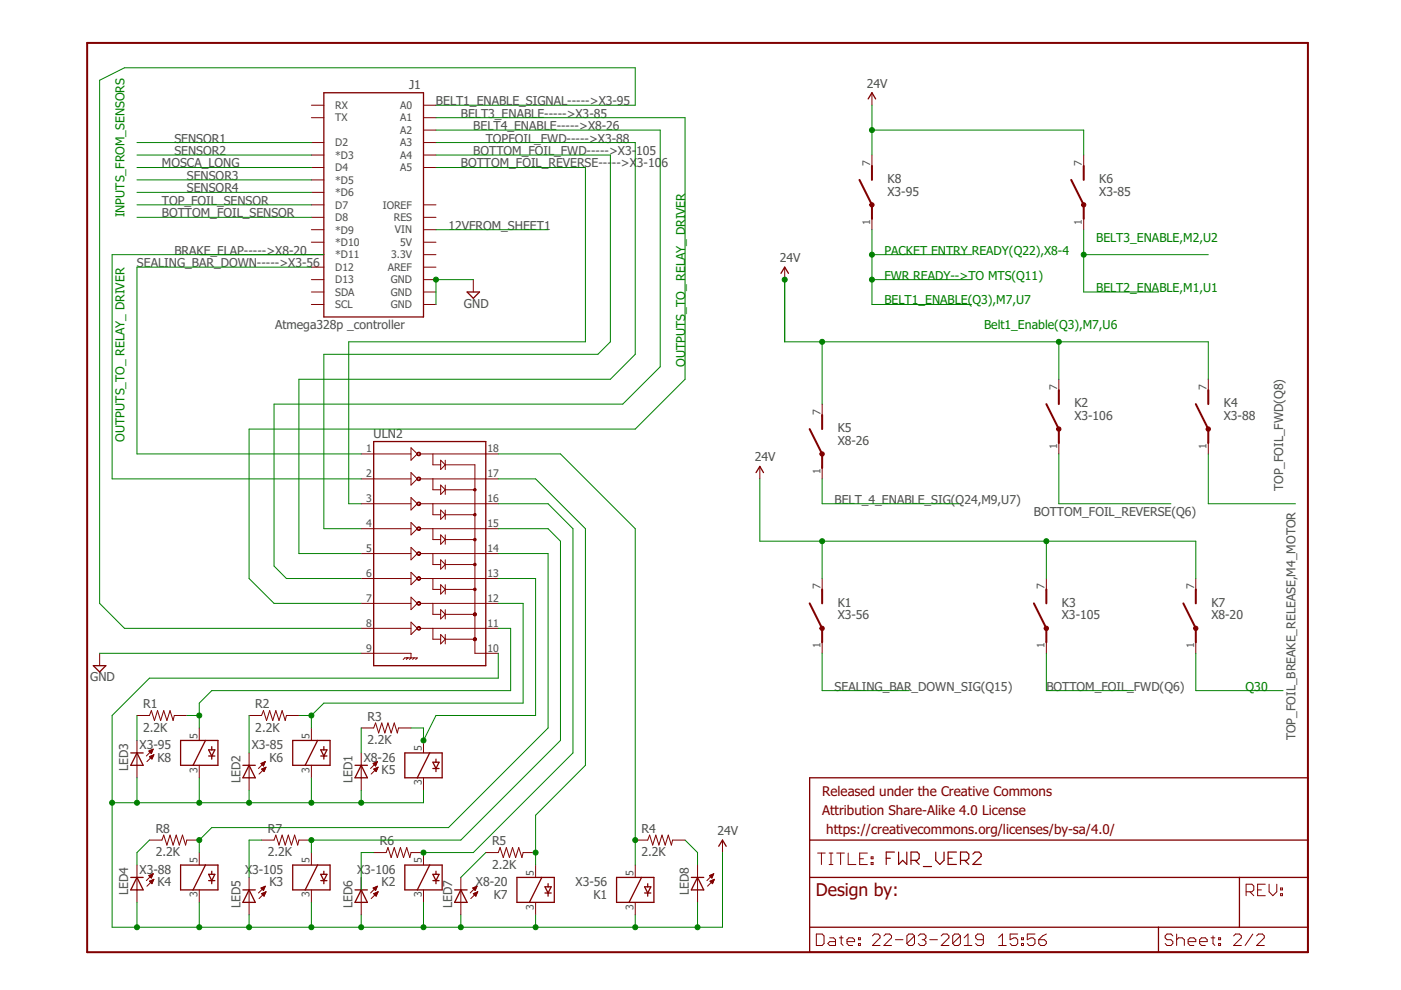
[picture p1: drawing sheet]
<svg xmlns="http://www.w3.org/2000/svg" width="297mm" height="210mm" viewBox="0 0 297 210" stroke-linecap="round" stroke-linejoin="round" font-family="sans-serif">
<g fill="none" stroke="#800000" stroke-width=".42">
<path d="M18.5 9.1h258.8v192.8h-258.8zM182.2 38.1l2.7 5.3v3M184.9 35.2v2.9M227.1 38.1l2.7 5.3v3M229.8 35.2v2.9M171.7 91l2.6 5.2v3M174.3 88v3M221.8 85.7l2.7 5.3v2.9M224.5 82.7v3M253.5 85.7l2.7 5.3v2.9M256.2 82.7v3M171.7 127.9l2.6 5.3v3"/>
<path d="M174.3 125v2.9M219.2 127.9l2.6 5.3v3M221.8 125v2.9M250.9 127.9l2.6 5.3v3M253.5 125v2.9"/>
</g>
<g fill="none" stroke="#800000" stroke-width=".28">
<path d="M68.7 19.7h21.1v47.5h-21.1zM184.1 21l.8-1.3 .8 1.3M165.6 58l.8-1.4 .8 1.4M99 61.9h2.7l-1.3 1.3zM79.2 93.6h23.8v47.5h-23.8zM160.3 100.2l.8-1.3 .8 1.3M19.8 141.1h2.6l-1.3 1.4zM27.7 159.6h2.7M29 159.6l1.4 2.7h-2.7zM38.3 157h7.9v5.3h-7.9zM43.6 157l-2.7 5.3M44.2 159h1.4l-.7 1.3z"/>
<path d="M44.9 158.3v.7M62.1 157h7.9v5.3h-7.9zM67.3 157l-2.6 5.3M68 159h1.3l-.6 1.3zM68.7 158.3v.7M85.8 159.6h7.9v5.3h-7.9zM91.1 159.6l-2.6 5.3M44.2 160.3h1.4M44.9 160.3v.7M51.5 162.3h2.6M52.8 162.3l1.3 2.6h-2.6zM68 160.3h1.3"/>
<path d="M68.7 160.3v.7M75.3 162.3h2.6M76.6 162.3l1.3 2.6h-2.6zM91.8 162.9h1.3M91.8 161.6h1.3l-.7 1.3zM92.4 161v.6M92.4 162.9v.7M152.4 179.4l.8-1.3 .8 1.3M171.7 164.9h105.6v37h-105.6zM171.7 178.1h105.6M27.7 186h2.7M29 186l1.4 2.7h-2.7z"/>
<path d="M38.3 183.4h7.9v5.3h-7.9zM43.6 183.4l-2.7 5.3M44.2 186.7h1.4M44.2 185.4h1.4l-.7 1.3zM44.9 184.7v.7M44.9 186.7v.7M51.5 188.7h2.6M52.8 188.7l1.3 2.6h-2.6zM62.1 183.4h7.9v5.3h-7.9zM67.3 183.4l-2.6 5.3M68 186.7h1.3M68 185.4h1.3l-.6 1.3z"/>
<path d="M68.7 184.7v.7M68.7 186.7v.7M75.3 188.7h2.6M76.6 188.7l1.3 2.6h-2.6zM85.8 183.4h7.9v5.3h-7.9zM91.1 183.4l-2.6 5.3M91.8 186.7h1.3M91.8 185.4h1.3l-.7 1.3zM92.4 184.7v.7M92.4 186.7v.7M96.4 188.7h2.6M97.7 188.7l1.3 2.6h-2.6z"/>
<path d="M109.6 186h7.9v5.3h-7.9zM114.9 186l-2.7 5.3M115.5 189.3h1.4M115.5 188h1.4l-.7 1.3zM116.2 187.4v.6M116.2 189.3v.7M130.7 186h7.9v5.3h-7.9zM136 186l-2.6 5.3M136.7 189.3h1.3M136.7 188h1.3l-.7 1.3zM137.3 187.4v.6M137.3 189.3v.7"/>
<path d="M146.6 186h2.6M147.9 186l1.3 2.7h-2.6zM171.7 186h105.6M171.7 196.6h105.6M245.6 196.6v5.3M262.8 186v10.6"/>
</g>
<g fill="none" stroke="#800000" stroke-width=".21">
<path d="M184.9 19.7v2.6M66 22.3h2.7M66 25h2.7M66 30.2h2.7M66 32.9h2.7M66 35.5h2.7M66 38.1h2.7M89.8 22.3h2.6M89.8 25h2.6M89.8 30.2h2.6M89.8 32.9h2.6M89.8 35.5h2.6"/>
<path d="M89.8 27.6h2.6M184.9 32.9v2.6M229.8 32.9v2.6M66 40.8h2.7M66 43.4h2.7M66 46.1h2.7M66 48.7h2.7M66 51.4h2.7M66 54h2.7M66 56.6h2.7M66 59.3h2.7M89.8 43.4h2.6"/>
<path d="M89.8 46.1h2.6M89.8 48.7h2.6M89.8 51.4h2.6M89.8 54h2.6M89.8 56.6h2.6M89.8 59.3h2.6M100.4 59.3v2.6M166.4 56.6v2.7M184.9 46.1v2.6M229.8 46.1v2.6M66 61.9h2.7M66 64.6h2.7"/>
<path d="M89.8 61.9h2.6M89.8 64.6h2.6M76.6 96.2h10.5M87.1 94.9l1.4 1.3-1.4 1.4zM89.1 96.2h16.5M91.8 96.2v2.4h1.6M93.4 97.6l1 1-1 .9zM94.4 98.6h6.3v39.9h4.9M94.4 97.6v1.9M161.1 98.9v2.6M174.3 85.7v2.6M174.3 98.9v2.6"/>
<path d="M224.5 80.4v2.6M224.5 93.6v2.6M256.2 80.4v2.6M256.2 93.6v2.6M76.6 101.5h10.5M76.6 106.8h10.5M76.6 112.1h10.5M76.6 117.4h10.5M87.1 100.2l1.4 1.3-1.4 1.3zM87.1 105.5l1.4 1.3-1.4 1.3zM87.1 110.8l1.4 1.3-1.4 1.3zM87.1 116.1l1.4 1.3-1.4 1.3z"/>
<path d="M89.1 101.5h16.5M89.1 106.8h16.5M89.1 112.1h16.5M89.1 117.4h16.5M91.8 101.5v2.3h1.6M91.8 106.8v2.3h1.6M91.8 112.1v2.3h1.6M91.8 117.4v2.3h1.6M93.4 102.8l1 1-1 1zM93.4 108.1l1 1-1 1zM93.4 113.4l1 1-1 1zM93.4 118.7l1 1-1 1z"/>
<path d="M94.4 103.8h6.3M94.4 102.8v2M94.4 108.1v2M94.4 113.4v2M94.4 118.7v2M94.4 109.1h6.3M94.4 114.4h6.3M94.4 119.7h6.3M21.1 138.5v2.6M76.6 122.7h10.5M76.6 127.9h10.5M76.6 133.2h10.5"/>
<path d="M76.6 138.5h10.5v1l-.3 .3M85.5 139.8l.3-.3h2.7l-.4 .3M86.5 139.5l-.4 .3M87.1 121.3l1.4 1.4-1.4 1.3zM87.1 126.6l1.4 1.3-1.4 1.4zM87.1 131.9l1.4 1.3-1.4 1.3zM87.8 139.5l-.3 .3M89.1 122.7h16.5M89.1 127.9h16.5M89.1 133.2h16.5M91.8 122.7v2.3h1.6M91.8 127.9v2.4h1.6"/>
<path d="M91.8 133.2v2.3h1.6M93.4 124l1 1-1 1zM93.4 129.3l1 1-1 .9zM93.4 134.5l1 1-1 1zM94.4 124v2M94.4 129.3v1.9M94.4 134.5v2M94.4 125h6.3M94.4 130.3h6.3M94.4 135.5h6.3M174.3 122.7v2.6M174.3 135.9v2.6"/>
<path d="M221.8 122.7v2.6M221.8 135.9v2.6M253.5 122.7v2.6M253.5 135.9v2.6M29 157v7.9M29 151.7h2.7l.4-1 .6 2.1 .7-2.1 .7 2.1 .6-2.1 .7 2.1 .6-2.1 .7 2.1 .3-1.1h2.6M31.6 159.2l.9-.4-.4 1zM31.6 159.3h.7M31.7 159.2h.6M31.7 159.4h.5M31.9 159.6h.3M32 159.1h.4"/>
<path d="M32 159.7h.1M32.3 158.9h.1M32.5 158.8l-1.5 1.5M42.2 154.3v2.7M52.8 159.6v8M52.8 151.7h2.7l.4-1 .6 2.1 .7-2.1 .6 2.1 .7-2.1 .7 2.1 .6-2.1 .7 2.1 .2-1.1h2.7M66 154.3v2.7M76.6 159.6v8M76.6 154.3h2.6l.4-1 .7 2.1 .6-2.1 .7 2.1 .7-2.1 .6 2.1 .7-2.1 .6 2.1 .3-1.1h2.6M89.8 157v2.6M31.7 178.1h2.6l.4-1 .7 2.1 .6-2.1 .7 2.1 .7-2.1 .6 2.1 .7-2.1 .6 2.1 .3-1.1h2.6M31.7 160.5h.7"/>
<path d="M31.8 160.6h.6M31.9 160.3h.6M32 160.7h.3M32.1 160.8h.2M32.2 160.2h.3M32.5 160.1h.1M32.6 160l-1.4 1.5M32.6 160l-.4 1-.5-.6M32.6 160l-.9 .4M42.2 162.3v2.6M55.3 161.9l.9-.4-.3 .9zM55.4 161.8h.7"/>
<path d="M55.4 162h.6M55.5 163.1l.9-.4-.4 .9zM55.5 178.1h2.6l.4-1 .7 2.1 .6-2.1 .7 2.1 .6-2.1 .7 2.1 .7-2.1 .6 2.1 .3-1.1h2.6M55.5 163.1h.7M55.5 162.1h.5M55.6 163.2h.5M55.6 163h.6M55.7 162.2h.2M55.7 161.7h.4M55.8 163.4h.3M55.8 162.3h.1M55.9 163.5h.1"/>
<path d="M55.9 162.9h.4M56 161.6h.2M56.2 162.7h.1M56.2 161.5l-1.4 1.4M56.4 162.7l-1.5 1.4M66 162.3v2.6M79.1 161.9l.9-.4-.4 .9zM79.2 161.8h.7M79.2 162h.6M79.2 163.1l1-.4-.4 .9zM79.3 163.1h.7M79.3 162.1h.5"/>
<path d="M79.4 163.2h.5M79.4 163h.6M79.4 162.2h.3M79.5 161.7h.4M79.5 163.4h.3M79.6 162.3h.1M79.7 163.5h.1M79.7 162.9h.4M79.8 161.6h.2M80 162.7h.1M80 161.5l-1.4 1.4M80.2 162.7l-1.5 1.4"/>
<path d="M89.8 164.9v2.7M134.7 178.1h2.6l.4-1 .7 2.1 .6-2.1 .7 2.1 .7-2.1 .6 2.1 .7-2.1 .6 2.1 .3-1.1h2.6M153.2 178.1v2.7M29 183.4v7.9M31.6 185.7l.9-.4-.4 .9zM31.6 185.7h.7M31.7 186.8l.9-.4-.4 1zM31.7 185.8h.5M31.7 186.8h.7M31.8 186.9h.6M31.8 185.5h.5M31.8 185.9h.4"/>
<path d="M31.9 187.1h.4M32 186.1h.1M32 187.2h.3M32 186.7h.5M32.1 185.4h.3M32.2 187.3h.1M32.3 186.6h.3M32.4 185.3h.1M32.5 185.3l-1.5 1.4M32.6 186.4l-1.4 1.5M42.2 180.8v2.6M42.2 188.7v2.6"/>
<path d="M52.8 186v8M55.3 188.3l.9-.4-.3 .9zM55.4 188.3h.6M55.5 189.5l.9-.4-.4 .9zM55.5 189.5h.7M55.5 188.4h.5M55.5 188.2h.6M55.6 189.6h.6M55.6 188.6h.3M55.7 189.7h.4M55.8 188.7h.1M55.8 189.3h.5"/>
<path d="M55.8 188.1h.4M55.8 189.8h.2M56 190h.1M56 189.2h.3M56.1 188h.1M56.2 187.9l-1.4 1.4M56.3 189.1h.1M56.4 189.1l-1.5 1.4M66 180.8v2.6M66 188.7v2.6M76.6 186v8M79.1 188.3l.9-.4-.4 .9z"/>
<path d="M79.1 188.3h.7M79.2 180.8h2.7l.4-1.1 .6 2.1 .7-2.1 .6 2.1 .7-2.1 .7 2.1 .6-2.1 .7 2.1 .2-1h2.7v2.6M79.2 189.5h.8M79.2 189.5l1-.4-.4 .9zM79.3 188.4h.5M79.3 188.2h.6M79.4 189.6h.5M79.4 188.6h.3M79.5 189.7h.4M79.5 188.7h.2M79.5 189.3h.5M79.6 188.1h.3"/>
<path d="M79.6 189.8h.2M79.7 190h.1M79.8 189.2h.3M79.9 188h.1M80 187.9l-1.4 1.4M80.1 189.1h.1M80.2 189.1l-1.5 1.4M89.8 188.7v2.6M97.7 186v8M100.2 188.3l.9-.4-.3 .9zM100.3 188.3h.7M100.4 189.5l.9-.4-.4 .9z"/>
<path d="M100.4 189.5h.7M100.4 188.4h.5M100.4 188.2h.6M100.5 189.6h.5M100.5 188.6h.3M100.6 189.7h.4M100.6 188.7h.2M100.7 189.3h.5M100.7 188.1h.4M100.7 189.8h.2M100.9 190h.1M101 189.2h.2"/>
<path d="M101 188h.1M101.1 187.9l-1.4 1.4M101.3 189.1h.1M101.3 189.1l-1.5 1.4M103 180.8h2.6l.4-1.1 .7 2.1 .7-2.1 .6 2.1 .7-2.1 .6 2.1 .7-2.1 .7 2.1 .2-1h2.7M113.6 183.4v2.6M113.6 191.3v2.7M134.7 183.4v2.6M134.7 191.3v2.7M147.9 183.4v7.9M150.4 185.7h.8M150.5 186.8l.9-.4-.3 1z"/>
<path d="M150.6 185.8h.5M150.6 186.8h.7M150.6 186.9h.6M150.6 185.5h.6M150.7 185.9h.3M150.8 187.1h.4M150.8 186.1h.2M150.9 187.2h.2M150.9 186.7h.5M150.9 185.4h.4M151 187.3h.1M151.2 186.6h.2"/>
<path d="M151.2 185.3h.1M151.3 185.3l-1.4 1.4M151.3 185.3l-.4 .9-.5-.5M151.3 185.3l-.9 .4M151.4 186.4l-1.4 1.5M173.1 198h1.2l.4 .4v1.6l-.4 .5h-1.2zM173.4 180.9h1.6M174.2 180.9v2.4M175.8 180.9h.8M175.8 183.3h.8M175.9 198.8h.8l.4 .4v1.3h-1.2l-.4-.5 .4-.4h1.2M176.2 180.9v2.4"/>
<path d="M177.4 180.9h1.6M177.9 198.8h.9M178.2 180.9v2.4M178.4 198.4v1.6l.4 .5M179.6 199.6h1.6v-.4l-.4-.4h-.8l-.4 .4v.8l.4 .5h.8M179.8 180.9v2.4h1.7M182 198.8h.4v.4h-.4zM182.3 182.1h.8M183.9 180.9h-1.6v2.4h1.6M184.7 182.9h.4v.4h-.4zM184.7 181.7h.4v.4h-.4zM185 198.4l.4-.4h.8l.4 .4v.4l-1.6 1.7h1.6"/>
<path d="M187.4 198.4l.4-.4h.8l.4 .4v.4l-1.6 1.7h1.6M189.8 199.2h1.7M193.9 198.4v1.6l-.4 .5h-.8l-.4-.5M193.9 198.4l-.4-.4h-.8l-.4 .4v1.6M193.9 198.4l-1.6 1.6M194.7 198.4l.4-.4h.8l.4 .4v.4l-.4 .4M195.5 199.2h.4M195.9 199.2l.4 .4v.4l-.4 .5h-.8l-.4-.5M197.1 199.2h1.7M199.6 198.4l.4-.4h.8l.4 .4v.4l-1.6 1.7h1.6M203.6 198.4v1.6l-.4 .5h-.8l-.4-.5M203.6 198.4l-.4-.4h-.8l-.4 .4v1.6"/>
<path d="M203.6 198.4l-1.6 1.6M204.4 198.8l.8-.8v2.5M208.5 199.2h-1.2l-.4-.4v-.4l.4-.4h.8l.4 .4v1.6l-.4 .5h-.8l-.4-.5M211.7 198.8l.8-.8v2.5M215.8 198h-1.6v1.2l.8-.4h.4l.4 .4v.8l-.4 .5h-.8l-.4-.5M216.6 198.8h.4v.4h-.4zM219.4 198h-1.6v1.2l.8-.4h.4l.4 .4v.8l-.4 .5h-.8l-.4-.5M220.2 199.2h1.2l.4 .4v.4l-.4 .5h-.8l-.4-.5zM221.8 198l-.8 .4-.8 .8M248.7 198.4l-.4-.4h-.9l-.4 .4v.4l.4 .4h.9l.4 .4v.4l-.4 .5h-.9l-.4-.5M249.5 199.2l.4-.4h.8l.4 .4v1.3M249.5 198v2.5"/>
<path d="M251.9 199.6h1.6v-.4l-.4-.4h-.8l-.4 .4v.8l.4 .5h.8M254.3 199.6h1.6v-.4l-.4-.4h-.8l-.4 .4v.8l.4 .5h.8M256.8 198.8h.8M257.2 198.4v1.6l.4 .5M258.4 198.8h.4v.4h-.4zM261.6 198.4l.4-.4h.8l.4 .4v.4l-1.6 1.7h1.6M264.2 189.1h1.2l.4-.4v-.8l-.4-.4h-1.2v2.4M265 189.1l.8 .8M265.6 198l-1.6 2.5M266.4 198.4l.4-.4h.9l.4 .4v.4l-1.7 1.7h1.7M266.6 188.7h.8M268.3 187.5h-1.7v2.4h1.7"/>
<path d="M269.1 187.5v1.6l.8 .8 .8-.8v-1.6M271.5 189.5h.4v.4h-.4zM271.5 188.3h.4v.4h-.4zM182 200h.4v.5h-.4zM204.4 200.5h1.7M211.7 200.5h1.6M216.6 200h.4v.5h-.4zM258.4 200h.4v.5h-.4z"/>
</g>
<path d="M187.9 182h.9M189.6 180.7h-1.7v2.6M190.5 180.7v2.6l.9-.9 .9 .9v-2.6M193.1 182.4h1.4l.4-.4v-.9l-.4-.4h-1.4v2.6M194 182.4l.9 .9M195.8 183.7h1.7M198.4 180.7v1.7l.9 .9 .9-.9v-1.7M201 182h.9M202.8 180.7h-1.8v2.6h1.8M203.6 182.4h1.4l.4-.4v-.9l-.4-.4h-1.4v2.6M204.5 182.4l.9 .9M206.3 181.1l.4-.4h.9l.4 .4v.4l-1.7 1.8h1.7" fill="none" stroke="#800000" stroke-width=".25"/>
<g fill="#800000" stroke="#800000" stroke-width=".21">
<path d="M88.6 95.9a.4 .4 0 0 1 .6 .2 .4 .4 0 0 1-.4 .6 .4 .4 0 0 1-.4-.5h.1a.26 .26 0 0 1 .4-.2 .26 .26 0 0 1 .1 .5 .26 .26 0 0 1-.4-.1l-.2-.2z" fill-rule="evenodd"/>
<path d="M88.6 101.2a.4 .4 0 0 1 .6 .2 .4 .4 0 0 1-.3 .5 .4 .4 0 0 1-.5-.4h.1a.26 .26 0 0 1 .4-.2 .26 .26 0 0 1 .1 .4 .26 .26 0 0 1-.4 0l-.2-.2z" fill-rule="evenodd"/>
<path d="M88.6 106.5a.4 .4 0 0 1 .6 .2 .4 .4 0 0 1-.4 .5 .4 .4 0 0 1-.4-.4h.1a.26 .26 0 0 1 .4-.2 .26 .26 0 0 1 .1 .4 .26 .26 0 0 1-.4-.1l-.2-.1z" fill-rule="evenodd"/>
<path d="M88.6 111.8a.4 .4 0 0 1 .6 .2 .4 .4 0 0 1-.3 .5 .4 .4 0 0 1-.5-.4h.1a.26 .26 0 0 1 .4-.2 .26 .26 0 0 1 .1 .4 .26 .26 0 0 1-.4-.1l-.2-.1z" fill-rule="evenodd"/>
<path d="M88.6 117.1a.4 .4 0 0 1 .6 .2 .4 .4 0 0 1-.4 .5 .4 .4 0 0 1-.4-.4h.1a.26 .26 0 0 1 .4-.2 .26 .26 0 0 1 .1 .4 .26 .26 0 0 1-.4-.1l-.2-.1z" fill-rule="evenodd"/>
<path d="M88.5 122.5a.39 .39 0 0 1 .6 0 .39 .39 0 0 1-.2 .6 .39 .39 0 0 1-.5-.4h.1a.26 .26 0 0 1 .4-.3 .26 .26 0 0 1 .1 .5 .26 .26 0 0 1-.4-.1l-.2-.1z" fill-rule="evenodd"/>
<path d="M88.6 127.6a.4 .4 0 0 1 .6 .2 .4 .4 0 0 1-.4 .5 .4 .4 0 0 1-.4-.4h.1a.26 .26 0 0 1 .4-.2 .26 .26 0 0 1 .1 .4 .26 .26 0 0 1-.4 0l-.2-.2z" fill-rule="evenodd"/>
<path d="M88.5 133a.4 .4 0 0 1 .6 0 .4 .4 0 0 1-.2 .6 .4 .4 0 0 1-.5-.4h.1a.26 .26 0 0 1 .4-.2 .26 .26 0 0 1 .1 .4 .26 .26 0 0 1-.4-.1l-.2-.1z" fill-rule="evenodd"/>
<path d="M100.5 103.7h.3v.3h-.3v-.2h.3h-.3z" fill-rule="evenodd"/>
<path d="M100.5 109h.4v.3h-.4l-.1-.2 .2-.1 .2 .1h-.4z" fill-rule="evenodd"/>
<path d="M100.5 114.3l.4-.1v.4l-.3 .1-.2-.3 .3-.1 .1 .1-.2 .1-.2-.1z" fill-rule="evenodd"/>
<path d="M100.5 119.5l.2-.1 .2 .4-.3 .1-.2-.2 .2-.2 .2 .2-.2 .1-.2-.1z" fill-rule="evenodd"/>
<path d="M100.5 124.8h.4v.4h-.3l-.2-.2 .3-.2 .1 .1-.2 .2-.2-.1z" fill-rule="evenodd"/>
<path d="M100.5 130.1l.2-.1 .2 .3-.2 .2h-.1l-.2-.2 .3-.2 .1 .1-.2 .2-.2-.1z" fill-rule="evenodd"/>
<path d="M100.5 103.7h.4v.3h-.4l-.1-.2 .2-.1 .2 .1-.2 .1-.2-.1z" fill-rule="evenodd"/>
<path d="M100.6 130.2h.2v.1h-.2z" fill-rule="evenodd"/>
<path d="M100.4 130.1a.34 .34 0 0 1 .5-.1 .34 .34 0 0 1-.1 .6 .34 .34 0 0 1-.4-.3h.1a.21 .21 0 0 1 .3-.2 .21 .21 0 0 1 0 .3 .21 .21 0 0 1-.3 0z" fill-rule="evenodd"/>
<path d="M100.6 119.6h.2v.2h-.2z" fill-rule="evenodd"/>
<path d="M100.6 114.3h.2v.2h-.2z" fill-rule="evenodd"/>
<path d="M100.5 135.4l.4-.1v.4l-.3 .1-.2-.3h.4l-.2 .2-.2-.2z" fill-rule="evenodd"/>
<path d="M100.6 135.4h.2v.2h-.2z" fill-rule="evenodd"/>
<path d="M100.4 135.4a.34 .34 0 0 1 .5-.1 .34 .34 0 0 1-.1 .5 .34 .34 0 0 1-.4-.3h.1a.21 .21 0 0 1 .3-.1 .21 .21 0 0 1 0 .3 .21 .21 0 0 1-.3-.1z" fill-rule="evenodd"/>
<path d="M174 132.8a.46 .46 0 0 1 .7 .2 .46 .46 0 0 1-.3 .7 .46 .46 0 0 1-.6-.5h.3a.2 .2 0 0 1 .2-.2 .2 .2 0 0 1 .2 .3 .2 .2 0 0 1-.3 .1l-.1-.2h-.3z" fill-rule="evenodd"/>
<path d="M224.2 90.6a.46 .46 0 0 1 .7 .2 .46 .46 0 0 1-.3 .6 .46 .46 0 0 1-.6-.4h.3a.2 .2 0 0 1 .3-.2 .2 .2 0 0 1 0 .3 .2 .2 0 0 1-.3 0l-.3-.1z" fill-rule="evenodd"/>
<path d="M221.6 132.8a.46 .46 0 0 1 .7 .2 .46 .46 0 0 1-.4 .7 .46 .46 0 0 1-.5-.5h.2a.2 .2 0 0 1 .3-.2 .21 .21 0 0 1 .1 .4 .2 .2 0 0 1-.3-.1l-.3-.1z" fill-rule="evenodd"/>
<path d="M255.9 90.6a.46 .46 0 0 1 .7 .2 .46 .46 0 0 1-.3 .6 .46 .46 0 0 1-.6-.4h.3a.2 .2 0 0 1 .2-.2 .2 .2 0 0 1 .2 .2 .2 .2 0 0 1-.2 .2l-.5-.2z" fill-rule="evenodd"/>
<path d="M174 95.9a.46 .46 0 0 1 .7 .1 .46 .46 0 0 1-.3 .7 .46 .46 0 0 1-.6-.5h.3a.2 .2 0 0 1 .2-.2 .2 .2 0 0 1 .2 .3 .2 .2 0 0 1-.3 .1l-.1-.2h-.3z" fill-rule="evenodd"/>
<path d="M229.5 43.1a.46 .46 0 0 1 .7 .2 .46 .46 0 0 1-.4 .6 .46 .46 0 0 1-.5-.5h.3a.19 .19 0 0 1 .2-.1 .19 .19 0 0 1 .1 .3 .19 .19 0 0 1-.3-.1l-.3-.1z" fill-rule="evenodd"/>
<path d="M253.3 132.8a.46 .46 0 0 1 .7 .3 .46 .46 0 0 1-.4 .6 .46 .46 0 0 1-.5-.5h.2a.19 .19 0 0 1 .3-.2 .19 .19 0 0 1 .1 .3 .19 .19 0 0 1-.3 0l-.3-.1z" fill-rule="evenodd"/>
<path d="M184.6 43.1a.46 .46 0 0 1 .7 .1 .46 .46 0 0 1-.3 .7 .46 .46 0 0 1-.6-.5h.3a.19 .19 0 0 1 .2-.1 .19 .19 0 0 1 .1 .3 .19 .19 0 0 1-.3-.1l-.3-.1z" fill-rule="evenodd"/>
</g>
<g fill="none" stroke="#008000" stroke-width=".21">
<path d="M29 30.2h37M29 32.9h37M29 35.5h37M29 38.1h37M92.4 30.2h42.3v44.9l-5.3 5.3h-66v37h13.2M92.4 32.9h37v39.6l-2.6 2.6h-58.1v37h7.9M92.4 35.5h31.7v37h-50.2v34.3h2.7M92.4 22.3h42.3v-7.9h-108.3l-5.3 2.6v110.9l5.3 5.3h50.2M92.4 27.6h47.6v50.2l-8 7.9h-73.9v34.3l2.6 2.7h15.9M92.4 25h52.8v55.4l-10.5 10.6h-81.9v31.7l5.3 5.2h18.5M184.9 27.6h44.9v5.3M184.9 22.3v10.6"/>
<path d="M29 46.1h37M29 40.8h37M29 43.4h37M66 56.6h-37v39.6h47.6M68.7 54h-44.9v47.5h52.8M92.4 48.7h23.8M100.4 59.3h-8v5.3M166.4 59.3v13.2h89.8v7.9M184.9 54h21.1M184.9 59.3h21.1M184.9 48.7v15.9h21.1M229.8 54h26.4"/>
<path d="M229.8 48.7v13.2h15.8M174.3 72.5v13.2M224.5 72.5v7.9M105.6 96.2h13.2l15.9 15.9v71.3M224.5 96.2v10.6h23.8M256.2 96.2v10.6h18.5M105.6 101.5h8l10.5 10.6v50.2l-10.5 10.5v10.6M105.6 106.8h10.6l5.3 5.3v47.5l-21.1 21.2h-10.6M105.6 112.1h10.6l2.6 2.6v42.3l-21.1 21.1h-31.7v2.7M105.6 117.4h10.6v36.9l-21.1 21.2h-50.2l-2.7 2.6v2.7M161.1 101.5v13.2h92.4v8M174.3 101.5v5.3h29"/>
<path d="M174.3 114.7v8M221.8 114.7v8M21.1 138.5h55.5M105.6 138.5v5.3h-73.9l-7.9 7.9v44.9h129.4v-15.8M105.6 122.7h8v29h-21.2l-2.6 5.3v-2.7h-2.7M105.6 127.9h5.3v21.2h-42.2l-2.7 2.6M105.6 133.2h2.7v13.2h-63.4l-2.7 2.7v5.2M174.3 138.5v7.9h18.5M221.8 138.5v7.9h18.5M253.5 138.5v7.9h18.5M29 151.7v5.3M39.6 151.7h2.6"/>
<path d="M52.8 151.7v7.9M63.4 151.7h2.6M66 151.7v2.6M76.6 154.3v5.3M29 164.9v5.3M31.7 178.1l-2.7 2.7v2.6M42.2 164.9v5.3M52.8 167.6v2.6M55.5 178.1h-2.7v7.9M66 164.9v5.3M76.6 167.6v2.6M89.8 167.6v2.6h-66"/>
<path d="M145.2 178.1l2.7 2.7v2.6M29 191.3v5.3M42.2 191.3v5.3M52.8 194v2.6M66 191.3v5.3M76.6 194v2.6M79.2 180.8h-2.6v7.9M89.8 191.3v5.3M97.7 194v2.6M103 180.8l-5.3 5.2M113.6 194v2.6M134.7 194v2.6"/>
<path d="M147.9 191.3v5.3"/>
</g>
<g fill="#008000" stroke="#008000" stroke-width=".21">
<circle cx="92.4" cy="59.3" r=".53"/>
<circle cx="42.2" cy="151.7" r=".53"/>
<circle cx="66" cy="151.7" r=".53"/>
<circle cx="89.8" cy="157" r=".53"/>
<circle cx="42.2" cy="178.1" r=".53"/>
<circle cx="66" cy="178.1" r=".53"/>
<circle cx="89.8" cy="180.8" r=".53"/>
<circle cx="113.6" cy="180.8" r=".53"/>
<circle cx="134.7" cy="178.1" r=".53"/>
<circle cx="184.9" cy="27.6" r=".53"/>
<circle cx="221.8" cy="114.7" r=".53"/>
<circle cx="174.3" cy="114.7" r=".53"/>
<circle cx="224.5" cy="72.5" r=".53"/>
<circle cx="174.3" cy="72.5" r=".53"/>
<circle cx="166.4" cy="59.3" r=".53"/>
<circle cx="66" cy="170.2" r=".53"/>
<circle cx="42.2" cy="170.2" r=".53"/>
<circle cx="66" cy="196.6" r=".53"/>
<circle cx="42.2" cy="196.6" r=".53"/>
<circle cx="89.8" cy="196.6" r=".53"/>
<circle cx="113.6" cy="196.6" r=".53"/>
<circle cx="134.7" cy="196.6" r=".53"/>
<circle cx="29" cy="196.6" r=".53"/>
<circle cx="52.8" cy="196.6" r=".53"/>
<circle cx="76.6" cy="196.6" r=".53"/>
<circle cx="97.7" cy="196.6" r=".53"/>
<circle cx="147.9" cy="196.6" r=".53"/>
<circle cx="52.8" cy="170.2" r=".53"/>
<circle cx="76.6" cy="170.2" r=".53"/>
<circle cx="29" cy="170.2" r=".53"/>
<circle cx="23.8" cy="170.2" r=".53"/>
<circle cx="184.9" cy="59.3" r=".53"/>
<circle cx="184.9" cy="54" r=".53"/>
<circle cx="229.8" cy="54" r=".53"/>
</g>
<text font-size="3.7" fill="#800000" x="173" y="190">Design by:</text>
<g font-size="2.8" fill="#800000">
<text x="174.3" y="168.9">Released under the Creative Commons</text>
<text x="174.3" y="172.8">Attribution Share-Alike 4.0 License</text>
<text x="175.2" y="176.8">https://creativecommons.org/licenses/by-sa/4.0/</text>
</g>
<g font-size="2.6" fill="#505050">
<text x="86.8" y="18.9">J1</text>
<text x="92.4" y="22.3">BELT1_ENABLE_SIGNAL-----&gt;X3-95</text>
<text x="183.8" y="18.6">24V</text>
<text x="97.7" y="24.9">BELT3_ENABLE-----&gt;X3-85</text>
<text x="100.4" y="27.6">BELT4_ENABLE-----&gt;X8-26</text>
<text x="34.3" y="35.5">MOSCA_LONG</text>
<text x="37" y="30.2">SENSOR1</text>
<text x="37" y="32.9">SENSOR2</text>
<text x="97.7" y="35.5">BOTTOM_FOIL_REVERSE---</text>
<text x="100.4" y="32.9">BOTTOM_FOIL_FWD-----&gt;X3-</text>
<text x="103" y="30.2">TOPFOIL_FWD-----&gt;X3-88</text>
<text x="129.7" y="35.5">--&gt;X</text>
<text x="134.9" y="32.9">105</text>
<text x="135" y="35.5">3-10</text>
<text x="140.2" y="35.5">6</text>
<text x="39.6" y="38.2">SENSOR3</text>
<text x="39.6" y="40.8">SENSOR4</text>
<text x="188.2" y="41.5">X3-95</text>
<text x="188.2" y="38.8">K8</text>
<text x="233.1" y="41.5">X3-85</text>
<text x="233.1" y="38.8">K6</text>
<text x="34.3" y="46.1">BOTTOM_FOIL_SENSOR</text>
<text x="34.3" y="43.4">TOP_FOIL_SENSOR</text>
<text x="37" y="54">BRAKE_FLAP-----&gt;X8-20</text>
<text x="95.1" y="48.7">12VFROM_SHEET1</text>
<text x="29" y="56.6">SEALING_BAR_DOWN-----&gt;X3-56</text>
<text x="165.3" y="55.6">24V</text>
<text x="98.4" y="65.2">GND</text>
<text x="58.3" y="69.8">Atmega328p _controller</text>
<text x="227.8" y="89">X3-106</text>
<text x="227.8" y="86.3">K2</text>
<text x="259.5" y="89">X3-88</text>
<text x="259.5" y="86.3">K4</text>
<text x="79.2" y="92.8">ULN2</text>
<text x="177.6" y="94.3">X8-26</text>
<text x="177.6" y="91.6">K5</text>
<text x="160" y="97.8">24V</text>
<text x="176.9" y="106.8">BELT_4_ENABLE_SIG(Q24,M9,U7)</text>
<text x="272" y="104.2" transform="rotate(-90 272 104.2)">TOP_FOIL_FWD(Q8)</text>
<text x="219.2" y="109.5">BOTTOM_FOIL_REVERSE(Q6)</text>
<text x="177.6" y="131.2">X3-56</text>
<text x="177.6" y="128.6">K1</text>
<text x="225.1" y="131.2">X3-105</text>
<text x="225.1" y="128.6">K3</text>
<text x="256.8" y="131.2">X8-20</text>
<text x="256.8" y="128.6">K7</text>
<text x="19.1" y="144.4">GND</text>
<text x="176.9" y="146.4">SEALING_BAR_DOWN_SIG(Q15)</text>
<text x="221.8" y="146.4">BOTTOM_FOIL_FWD(Q6)</text>
<text x="30.4" y="155.1">2.2K</text>
<text x="30.4" y="150.2">R1</text>
<text x="54.1" y="155.1">2.2K</text>
<text x="54.1" y="150.2">R2</text>
<text x="77.9" y="152.8">R3</text>
<text x="29.6" y="158.8">X3-95</text>
<text x="33.4" y="161.5">K8</text>
<text x="53.4" y="158.8">X3-85</text>
<text x="57.1" y="161.5">K6</text>
<text x="77.1" y="161.5">X8-26</text>
<text x="77.9" y="157.8">2.2K</text>
<text x="274.7" y="157" transform="rotate(-90 274.7 157)">TOP_FOIL_BREAKE_RELEASE,M4_MOTOR</text>
<text x="27.2" y="163.4" transform="rotate(-90 27.2 163.4)">LED3</text>
<text x="51" y="166.1" transform="rotate(-90 51 166.1)">LED2</text>
<text x="74.7" y="166.1" transform="rotate(-90 74.7 166.1)">LED1</text>
<text x="80.9" y="164.1">K5</text>
<text x="33" y="176.6">R8</text>
<text x="56.8" y="176.6">R7</text>
<text x="80.5" y="179.2">R6</text>
<text x="104.3" y="179.2">R5</text>
<text x="136" y="176.6">R4</text>
<text x="152.1" y="177.1">24V</text>
<text x="29.6" y="185.2">X3-88</text>
<text x="33" y="181.6">2.2K</text>
<text x="51.9" y="185.2">X</text>
<text x="53.5" y="185.2">3-105</text>
<text x="56.8" y="181.6">2.2K</text>
<text x="75.7" y="185.2">X</text>
<text x="77.2" y="185.2">3-106</text>
<text x="104.3" y="184.2">2.2K</text>
<text x="136" y="181.6">2.2K</text>
<text x="27.2" y="189.9" transform="rotate(-90 27.2 189.9)">LED4</text>
<text x="33.4" y="187.9">K4</text>
<text x="57.1" y="187.9">K3</text>
<text x="80.9" y="187.9">K2</text>
<text x="100.9" y="187.9">X8-20</text>
<text x="104.7" y="190.5">K7</text>
<text x="122" y="187.9">X3-56</text>
<text x="125.8" y="190.5">K1</text>
<text x="146" y="189.9" transform="rotate(-90 146 189.9)">LED8</text>
<text x="51" y="192.5" transform="rotate(-90 51 192.5)">LED5</text>
<text x="74.7" y="192.5" transform="rotate(-90 74.7 192.5)">LED6</text>
<text x="95.9" y="192.5" transform="rotate(-90 95.9 192.5)">LED7</text>
</g>
<g font-size="2.6" fill="#008000">
<text x="26.4" y="46.1" transform="rotate(-90 26.4 46.1)">INPUTS_FROM_SENSORS</text>
<text x="187.5" y="54">PACKET ENTRY READY(Q22),X8-4</text>
<text x="232.4" y="51.4">BELT3_ENABLE,M2,U2</text>
<text x="187.5" y="59.3">FWR READY--&gt;TO MTS(Q11)</text>
<text x="187.5" y="64.6">BELT1_ENABLE(Q3),M7,U7</text>
<text x="232.4" y="61.9">BELT2_ENABLE,M1,U1</text>
<text x="208.6" y="69.8">Belt1_Enable(Q3),M7,U6</text>
<text x="145.3" y="77.8" transform="rotate(-90 145.3 77.8)">OUTPUTS_TO_ RELAY_ DRIVER</text>
<text x="26.4" y="93.6" transform="rotate(-90 26.4 93.6)">OUTPUTS_TO_ RELAY_ DRIVER</text>
<text x="264.1" y="146.4">Q30</text>
</g>
<g font-size="2.2" fill="#505050">
<text x="71.1" y="23.1">RX</text>
<text x="84.8" y="23.1">A0</text>
<text x="71.1" y="25.7">TX</text>
<text x="84.8" y="25.7">A1</text>
<text x="84.8" y="28.4">A2</text>
<text x="71.1" y="31">D2</text>
<text x="71.1" y="33.7">*D3</text>
<text x="84.8" y="31">A3</text>
<text x="84.8" y="33.7">A4</text>
<text x="184.5" y="35.1" transform="rotate(-90 184.5 35.1)">7</text>
<text x="229.4" y="35.1" transform="rotate(-90 229.4 35.1)">7</text>
<text x="71.1" y="36.3">D4</text>
<text x="71.1" y="38.9">*D5</text>
<text x="71.1" y="41.6">*D6</text>
<text x="84.8" y="36.3">A5</text>
<text x="71.1" y="44.2">D7</text>
<text x="71.1" y="46.9">D8</text>
<text x="81.2" y="44.2">IOREF</text>
<text x="83.5" y="46.9">RES</text>
<text x="184.5" y="47.6" transform="rotate(-90 184.5 47.6)">1</text>
<text x="229.4" y="47.6" transform="rotate(-90 229.4 47.6)">1</text>
<text x="71.1" y="49.5">*D9</text>
<text x="71.1" y="52.2">*D10</text>
<text x="83.7" y="49.5">VIN</text>
<text x="84.8" y="52.1">5V</text>
<text x="71.1" y="54.8">*D11</text>
<text x="71.1" y="57.4">D12</text>
<text x="82.2" y="57.4">AREF</text>
<text x="82.9" y="54.8">3.3V</text>
<text x="71.1" y="60.1">D13</text>
<text x="71.1" y="62.7">SDA</text>
<text x="71.1" y="65.4">SCL</text>
<text x="82.9" y="60.1">GND</text>
<text x="82.9" y="62.7">GND</text>
<text x="82.9" y="65.4">GND</text>
<text x="224.1" y="82.7" transform="rotate(-90 224.1 82.7)">7</text>
<text x="255.8" y="82.7" transform="rotate(-90 255.8 82.7)">7</text>
<text x="173.9" y="88" transform="rotate(-90 173.9 88)">7</text>
<text x="77.6" y="95.9">1</text>
<text x="103.4" y="95.9">18</text>
<text x="224.1" y="95.2" transform="rotate(-90 224.1 95.2)">1</text>
<text x="255.8" y="95.2" transform="rotate(-90 255.8 95.2)">1</text>
<text x="77.6" y="101.2">2</text>
<text x="103.4" y="101.2">17</text>
<text x="173.9" y="100.5" transform="rotate(-90 173.9 100.5)">1</text>
<text x="77.6" y="106.4">3</text>
<text x="103.4" y="106.4">16</text>
<text x="77.6" y="111.7">4</text>
<text x="103.4" y="111.7">15</text>
<text x="77.6" y="117">5</text>
<text x="103.4" y="117">14</text>
<text x="77.6" y="122.3">6</text>
<text x="103.4" y="122.3">13</text>
<text x="173.9" y="124.9" transform="rotate(-90 173.9 124.9)">7</text>
<text x="221.5" y="124.9" transform="rotate(-90 221.5 124.9)">7</text>
<text x="253.2" y="124.9" transform="rotate(-90 253.2 124.9)">7</text>
<text x="77.6" y="127.6">7</text>
<text x="103.4" y="127.6">12</text>
<text x="77.6" y="132.9">8</text>
<text x="103.4" y="132.9">11</text>
<text x="173.9" y="137.4" transform="rotate(-90 173.9 137.4)">1</text>
<text x="221.5" y="137.4" transform="rotate(-90 221.5 137.4)">1</text>
<text x="253.2" y="137.4" transform="rotate(-90 253.2 137.4)">1</text>
<text x="77.6" y="138.1">9</text>
<text x="103.4" y="138.1">10</text>
<text x="41.9" y="156.6" transform="rotate(-90 41.9 156.6)">5</text>
<text x="65.6" y="156.6" transform="rotate(-90 65.6 156.6)">5</text>
<text x="89.4" y="159.3" transform="rotate(-90 89.4 159.3)">5</text>
<text x="41.9" y="163.9" transform="rotate(-90 41.9 163.9)">3</text>
<text x="65.6" y="163.9" transform="rotate(-90 65.6 163.9)">3</text>
<text x="89.4" y="166.5" transform="rotate(-90 89.4 166.5)">3</text>
<text x="41.9" y="183" transform="rotate(-90 41.9 183)">5</text>
<text x="65.6" y="183" transform="rotate(-90 65.6 183)">5</text>
<text x="89.4" y="183" transform="rotate(-90 89.4 183)">5</text>
<text x="113.2" y="185.7" transform="rotate(-90 113.2 185.7)">5</text>
<text x="134.3" y="185.7" transform="rotate(-90 134.3 185.7)">5</text>
<text x="41.9" y="190.3" transform="rotate(-90 41.9 190.3)">3</text>
<text x="65.6" y="190.3" transform="rotate(-90 65.6 190.3)">3</text>
<text x="89.4" y="190.3" transform="rotate(-90 89.4 190.3)">3</text>
<text x="113.2" y="192.9" transform="rotate(-90 113.2 192.9)">3</text>
<text x="134.3" y="192.9" transform="rotate(-90 134.3 192.9)">3</text>
</g>
</svg>
